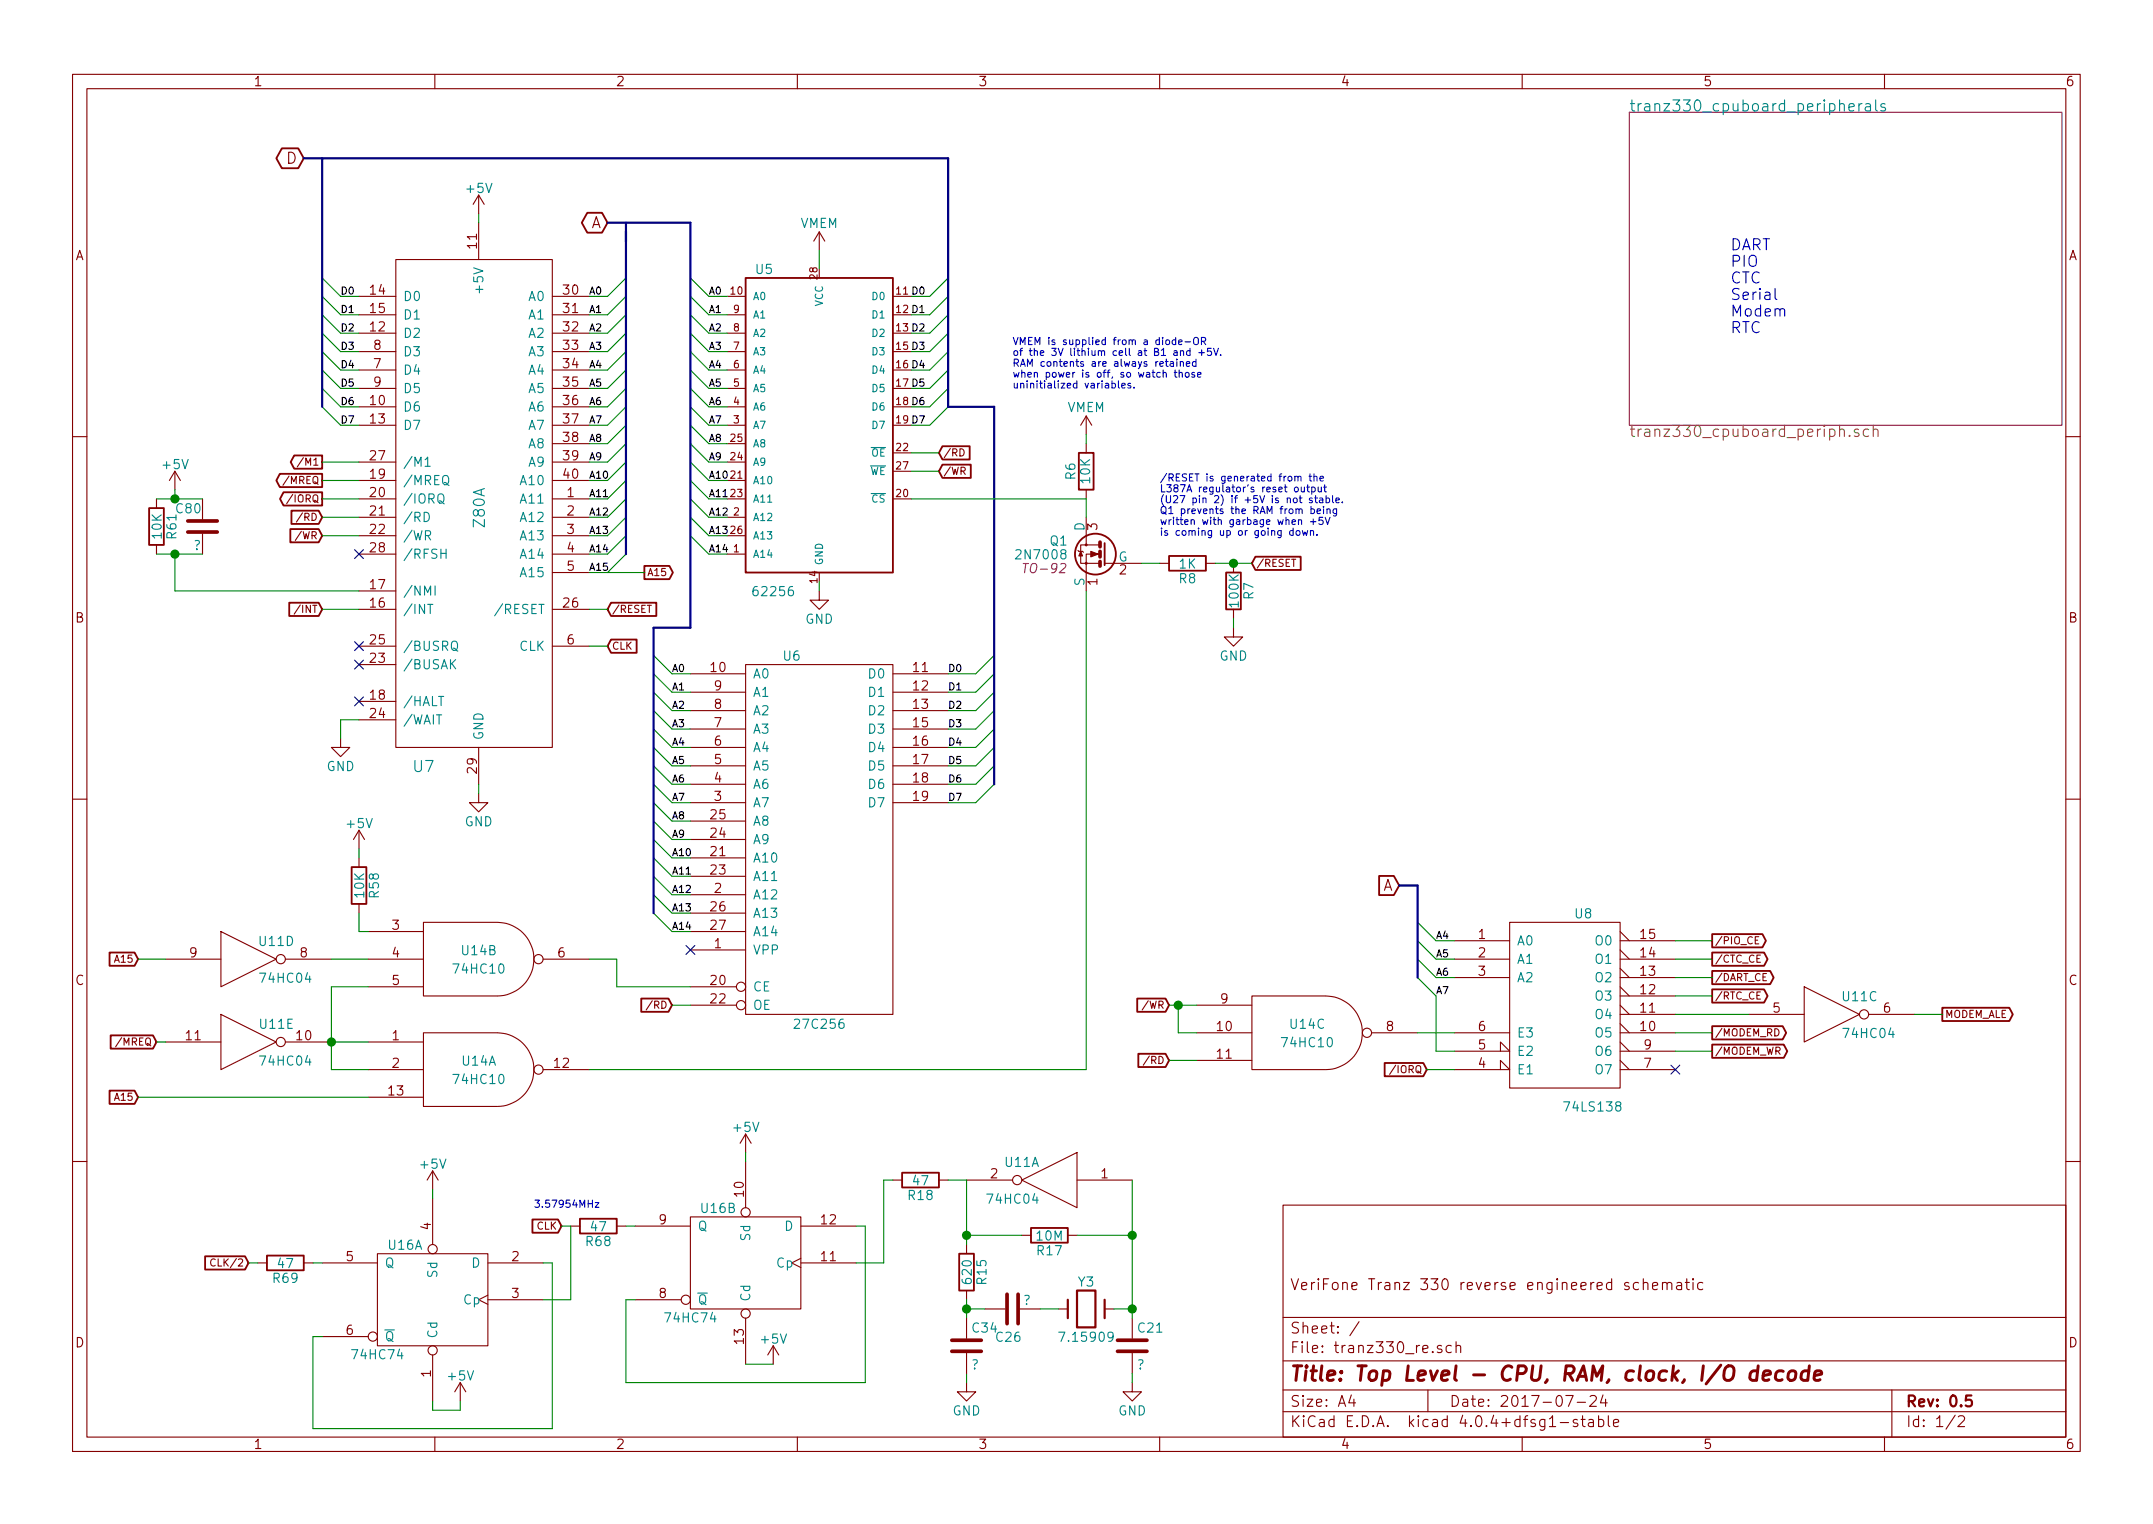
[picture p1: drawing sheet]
<svg xmlns="http://www.w3.org/2000/svg" width="297mm" height="210mm" viewBox="0 0 297 210" stroke-linecap="round" stroke-linejoin="round" font-family="sans-serif">
<g fill="none" stroke="#840000" stroke-width=".15">
<path d="M10 10.3h277v189.9h-277zM12 12.2h273v186.1h-273zM60 10.3v1.9M110 10.3v1.9M160 10.3v1.9M210 10.3v1.9M260 10.3v1.9M54.6 35.8h21.6v67.3h-21.6zM66 26.9v2.6M66 30.7v5.1M66 26.9l-.7 1.3M66 26.9l.8 1.3"/>
<path d="M113 32l-.7 1.3M113 32v2.5M113 32l.8 1.3M49.5 51h5.1M49.5 48.5h5.1M49.5 53.6h5.1M49.5 56.1h5.1M49.5 40.9h5.1M49.5 43.4h5.1M49.5 46h5.1M49.5 58.7h5.1M76.2 51h5.1"/>
<path d="M76.2 48.5h5.1M76.2 53.6h5.1M76.2 56.1h5.1M76.2 40.9h5.1M76.2 43.4h5.1M76.2 46h5.1M76.2 58.7h5.1M100.3 51h2.6M100.3 48.5h2.6M100.3 53.6h2.6M100.3 56.1h2.6M100.3 40.9h2.6"/>
<path d="M100.3 43.4h2.6M100.3 46h2.6M100.3 58.7h2.6M123.2 51h2.5M123.2 48.5h2.5M123.2 53.6h2.5M123.2 56.1h2.5M123.2 40.9h2.5M123.2 43.4h2.5M123.2 46h2.5M123.2 58.7h2.5M149.9 57.4v2.5"/>
<path d="M149.9 57.4l-.8 1.3M149.9 57.4l.7 1.3M10 60.2h2M21.6 68.8v1.3M21.6 75.2v1.2M24.1 65l-.7 1.3M24.1 65v2.6M24.1 65l.8 1.3M27.9 68.8v2.8M27.9 73.7v2.7M40.4 68.2l-.9 1.3M41.7 70.8l-.8 1.2"/>
<path d="M41.9 63.1l-.9 1.3M49.5 68.8h5.1M49.5 71.4h5.1M49.5 73.9h5.1M49.5 76.4h5.1M49.5 66.3h5.1M49.5 63.7h5.1M76.2 68.8h5.1M76.2 71.4h5.1M76.2 73.9h5.1M76.2 76.4h5.1M76.2 79h5.1"/>
<path d="M76.2 66.3h5.1M76.2 63.7h5.1M76.2 61.2h5.1M100.3 68.8h2.6M100.3 71.4h2.6M100.3 73.9h2.6M100.3 76.4h2.6M100.3 66.3h2.6M100.3 63.7h2.6M100.3 61.2h2.6M123.2 68.8h2.5M123.2 62.5h2.5"/>
<path d="M123.2 65h2.5M132.4 61.9a.5 .5 0 0 1 .6 .5 .5 .5 0 0 1-.6 .5zM148.7 75.9l.1 .2h.6l.1 .1M149.9 71.4v3.8h1.7M149.9 75.2h-.8v2.5h.8v-1.3h1.7M149.9 61.2v1.3M149.9 67.6v1.2M151.6 77.7h-1.7v3.8M152.4 77.7h5.1M160 77.7h1.3M166.4 77.7h1.2M170.2 77.7v1.3"/>
<path d="M285 60.2h2M41.4 83.5l-.8 1.2M49.5 89.1h5.1M49.5 91.7h5.1M49.5 99.3h5.1M49.5 84.1h5.1M49.5 81.5h5.1M49.5 96.8h5.1M76.2 89.1h5.1M76.2 84.1h5.1M95.2 98h7.7M95.2 95.5h7.7"/>
<path d="M95.2 93h7.7M102.9 91.7h20.3v48.2h-20.3zM113 81.5v1.3h1.3l-1.3 1.3-1.2-1.3h1.2M123.2 98h7.6M123.2 95.5h7.6M123.2 93h7.6M170.2 86.6v1.3h1.2l-1.2 1.2-1.3-1.2h1.3M170.2 84.1v1.2M10 110.3h2M47 101.8v1.3h1.3l-1.3 1.3-1.3-1.3h1.3M49.5 114.5l-.7 1.3M49.5 114.5v2.6"/>
<path d="M49.5 118.4v1.2M49.5 114.5l.8 1.3M66 109.5v1.2h1.3l-1.3 1.3-1.2-1.3h1.2M66 103.1v5.1M95.2 110.7h7.7M95.2 108.2h7.7M95.2 105.7h7.7M95.2 103.1h7.7M95.2 100.6h7.7M95.2 118.4h7.7M95.2 115.8h7.7M95.2 113.3h7.7"/>
<path d="M123.2 110.7h7.6M123.2 108.2h7.6M123.2 105.7h7.6M123.2 103.1h7.6M123.2 100.6h7.6M285 110.3h2M22.9 132.3h7.6M30.5 128.5l7.6 3.8-7.6 3.8zM30.5 139.9l7.6 3.9-7.6 3.8zM39.4 132.3h6.3M49.5 124.7v1.3M50.8 128.5h7.6"/>
<path d="M50.8 132.3h7.6M50.8 136.1h7.6M68.6 127.2h-10.2v10.2h10.2M68.6 127.2a5.1 5.1 0 0 1 5.1 5.1 5.1 5.1 0 0 1-5.1 5.1M74.9 132.3h6.4M90 138.1l-.8 1.2M95.2 128.5h7.7M95.2 136.1h6.4M95.2 131.1h7.7M95.2 123.4h7.7M95.2 138.7h6.4M95.2 120.9h7.7"/>
<path d="M95.2 126h7.7M165.1 138.7h7.6M182.9 137.4h-10.2v10.2h10.2M182.9 137.4a5.1 5.1 0 0 1 5.1 5.1 5.1 5.1 0 0 1-5.1 5.1M200.7 132.3h7.6M200.7 129.8h7.6M200.7 134.9h7.6M208.3 127.2h15.2v22.9h-15.2zM223.5 132.3h7.6M223.5 129.8h7.6M223.5 134.9h7.6M223.5 139.9h7.6"/>
<path d="M223.5 138.7l1.3 1.2M223.5 137.4h7.6M223.5 136.1l1.3 1.3M223.5 133.6l1.3 1.3M223.5 131.1l1.3 1.2M223.5 128.5l1.3 1.3M241.3 139.9h7.6M242.2 129.7h.3M242.6 129.2h-.4v1h.4M248.9 136.1l7.6 3.8-7.6 3.9zM257.8 139.9h6.4M22.9 143.8h7.6"/>
<path d="M39.4 143.8h6.3M50.8 143.8h7.6M50.8 147.6h7.6M50.8 151.4h7.6M68.6 142.5h-10.2v10.1h10.2M68.6 142.5a5.1 5.1 0 0 1 5.1 5.1 5.1 5.1 0 0 1-5.1 5M74.9 147.6h6.4M102.9 156.5v2.5M102.9 156.5l-.8 1.2M102.9 156.5l.7 1.2M158.6 145.7l-.9 1.3M165.1 142.5h7.6"/>
<path d="M165.1 146.3h7.6M189.2 142.5h6.4M192.6 147l-.9 1.2M200.7 147.6h7.6l-1.3-1.3v1.3M200.7 145h7.6l-1.3-1.2v1.2M200.7 142.5h7.6M223.5 147.6h7.6M223.5 145h7.6M223.5 142.5h7.6M223.5 146.3l1.3 1.3M223.5 143.8l1.3 1.2M223.5 141.2l1.3 1.3"/>
<path d="M10 160.2h2M29.7 173.8a.47 .47 0 0 0-.7 .3 .47 .47 0 0 0 .5 .6l.2-.1M35.6 174.2h1.2M41.9 174.2h1.3M44.4 174.2h7.7M52.1 173h15.2v12.7h-15.2zM59.7 161.5v2.6M59.7 165.3v6.4M59.7 161.5l-.8 1.3M59.7 161.5l.8 1.3M67.3 178.7l-1.3 .6 1.3 .7M67.3 179.3h7.6"/>
<path d="M67.3 174.2h7.6M78.7 169.2h1.3M85.1 169.2h1.3M87.6 179.3h6.4M87.6 169.2h7.6M95.2 167.9h15.3v12.7h-15.3zM102.9 160.3v6.3M110.5 173.6l-1.3 .6 1.3 .7M110.5 169.2h7.6M110.5 174.2h7.6M123.2 162.8h1.3M129.5 162.8h1.3"/>
<path d="M133.3 171.7v1.3M133.3 178v1.3M133.3 162.8h6.4M141 162.8l7.6-3.8v7.6zM141 170.4h1.2M147.3 170.4h1.3M148.6 162.8h7.6M177 166.3h108v32h-108zM226.1 177l-.5-.1-.3 .3 .1 .6 .2 .1 .5-.1M226.7 177.1a.38 .38 0 0 1 .7 0v.8M226.7 176.4v1.5M228 177.4l.7-.1v-.3l-.5-.1-.2 .2 .1 .7 .1 .1 .5-.1"/>
<path d="M229.4 177.1a.38 .38 0 0 1 .6 0v.8M229.4 176.9v1M230 177.1a.36 .36 0 0 1 .3-.2 .36 .36 0 0 1 .4 .2v.8M231.4 177l.1-.1 .5 .1v.9M232 177.3l-.5 .1-.2 .2 .1 .2 .1 .1 .5-.1M232.5 176.9h.6M232.7 176.4v1.3l.2 .2h.2M233.6 176.4l-.1 .1 .1 .1 .1-.1-.1-.1v.2M233.6 176.9v1M234.9 177l-.4-.1-.3 .3 .1 .6 .2 .1 .4-.1M285 160.2h2M44.4 184.4h6.4"/>
<path d="M59.7 186.9v6.4M60 198.3v1.9M63.5 190.7l-.8 1.3M63.5 190.7v2.6M63.5 190.7l.8 1.3M102.9 181.9v6.3M106.7 185.7l-.8 1.2M106.7 185.7v2.5M106.7 185.7l.7 1.2M110 198.3v1.9M133.3 190.7v1.3h-1.2l1.2 1.3 1.3-1.3h-1.3M133.3 181.9v2.8"/>
<path d="M133.3 186.7v2.8M135.9 180.6h2.8M140.7 180.6h2.8M146 180.6h1.3M152.4 180.6h1.3M156.2 190.7v1.3h-1.3l1.3 1.3 1.3-1.3h-1.3M156.2 181.9v2.8M156.2 186.7v2.8M160 198.3v1.9M177 194.8h108M177 191.8h108M177 187.8h108"/>
<path d="M177 181.8h108M186.4 192.5l-.3 1h.9M186.8 193v1M187.5 182.3l-1.3 2M197 191.8v3M198.9 185.7a.37 .37 0 0 0-.6 .1v.1a.54 .54 0 0 0 .6 .3l.1 .1-.1 .2-.2 .1-.4-.1M200.2 185.7l-.4-.1-.3 .3 .1 .6 .2 .1 .4-.1M200.9 185.7a.38 .38 0 0 1 .6 .1v.8M200.9 185.1v1.5M210 198.3v1.9M215.3 196.3h1.1M216 192.5h1l-.6 1.5"/>
<path d="M217.6 193.5h1.1M217.6 195.9a.37 .37 0 0 0-.6 .1v.1a.54 .54 0 0 0 .6 .3l.1 .1-.1 .2-.1 .1-.5-.1M218.1 195.8h.6M218.3 195.3v1.3l.2 .2h.2M219.2 195.9l.2-.1 .4 .1v.9M219.4 192.7l.2-.2 .5 .1a.37 .37 0 0 1 .1 .6l-.9 .8h.9M219.8 196.2l-.4 .1-.3 .2 .1 .2 .2 .1 .4-.1M220.5 195.9a.48 .48 0 0 1 .7 .1l.1 .1-.1 .6a.48 .48 0 0 1-.7 0M220.5 195.3v1.5M221.2 192.5l-.4 1h.9M221.5 193v1M221.9 195.3v1.3l.2 .2"/>
<path d="M222.6 196.3l.7-.1v-.3l-.5-.1-.2 .2 .1 .7 .1 .1 .5-.1M260 198.3v1.9M261 191.8v6.5M269.7 195.2l-1.2 2M270.2 195.5l.2-.2 .5 .1a.37 .37 0 0 1 .1 .6l-.9 .8h.9"/>
<circle cx="149.9" cy="75.2" r=".13"/>
<circle cx="149.9" cy="77.7" r=".13"/>
<circle cx="38.7" cy="132.3" r=".63"/>
<circle cx="74.3" cy="132.3" r=".63"/>
<circle cx="102.2" cy="136.1" r=".63"/>
<circle cx="102.2" cy="138.7" r=".63"/>
<circle cx="257.2" cy="139.9" r=".63"/>
<circle cx="38.7" cy="143.8" r=".63"/>
<circle cx="74.3" cy="147.6" r=".63"/>
<circle cx="188.6" cy="142.5" r=".63"/>
<circle cx="59.7" cy="172.3" r=".63"/>
<circle cx="94.6" cy="179.3" r=".63"/>
<circle cx="102.9" cy="167.3" r=".63"/>
<circle cx="140.3" cy="162.8" r=".63"/>
<circle cx="51.4" cy="184.4" r=".63"/>
<circle cx="59.7" cy="186.3" r=".63"/>
<circle cx="102.9" cy="181.2" r=".63"/>
</g>
<path d="M147.3 179.3v2.6M148.6 178h2.5v5.1h-2.5zM152.4 179.3v2.6M272 192.5h-.7l-.1 .7a.62 .62 0 0 1 .7 0l.2 .2-.1 .5-.2 .1h-.4l-.2-.1" fill="none" stroke="#840000" stroke-width=".3"/>
<path d="M242.5 189.2a.7 .7 0 0 0-1 .3l-.1 .6 .1 .2 .3 .1 .5-.1M242.6 188.4l-.3 2M243.3 189.8l.9-.2v-.4l-.6-.1-.3 .3-.1 .8 .1 .1 .2 .1 .5-.1M246 189.2a.7 .7 0 0 0-1 .3l-.1 .6 .1 .2 .3 .1 .6-.1M246.9 189.3a.51 .51 0 0 1 .5-.2 .51 .51 0 0 1 .4 .4l-.1 .6a.54 .54 0 0 1-.5 .4 .54 .54 0 0 1-.5-.4v-.6zM249.6 189.2a.7 .7 0 0 0-1.1 .3v.6v.2l.3 .1 .6-.1M249.6 188.4l-.2 2M250.3 189.8l1-.2v-.4l-.6-.1-.3 .3-.1 .8v.1l.2 .1 .6-.1" fill="none" stroke="#840000" stroke-width=".41"/>
<g fill="none" stroke="#008484" stroke-width=".15">
<path d="M255.1 14.8l.7-.1v-.3l-.5-.1-.2 .2 .1 .7 .1 .1 .5-.1M256.5 14.3v1M256.9 14.3l-.3 .1-.1 .2M257.4 14.4l.2-.1 .4 .1 .1 .9M258.1 14.7h-.5a.3 .3 0 0 0-.3 .3 .3 .3 0 0 0 .3 .3l.5-.1M258.8 13.8v1.3l.2 .2M260.1 14.4l-.4-.1-.2 .2 .1 .2 .5 .2v.1v.2l-.2 .1-.4-.1M58.5 70.7a.66 .66 0 0 1 .7 .4 .66 .66 0 0 1-.2 .8l-.5 .1zM58.6 63.4l.4-.3v1.2M58.6 64.3h.8M60.5 68.3a.44 .44 0 0 1 .6-.1 .83 .83 0 0 1-.2 1.2 .44 .44 0 0 1-.5-.4zM60.6 69.1a.54 .54 0 0 1 .6 .4h.1"/>
<path d="M60.8 76.3h.7M61.5 75.8v1.2M59 83.4h.7M60 80.8v1.3M62.3 88.6a.44 .44 0 0 1 .6-.1 .83 .83 0 0 1-.1 1.2 .44 .44 0 0 1-.5-.4zM62.3 91.5l.6 .8M62.5 89.4a.54 .54 0 0 1 .5 .4h.2M62.9 91l-.7 .7M146.1 183.8h.8l-.5 1.3"/>
</g>
<path d="M224.8 15.5h59.7v43.2h-59.7z" fill="none" stroke="#840084" stroke-width=".15"/>
<path d="M256.4 59.3l-.3-.1-.3 .2 .1 .2 .5 .2 .1 .1-.1 .2-.1 .1-.5-.1M257.8 59.3a.48 .48 0 0 0-.7 .1v.5a.48 .48 0 0 0 .7 .2M258.4 59.4a.38 .38 0 0 1 .7 0v.8M258.4 58.7v1.5M255.2 60.1v.1l-.1-.1h.1v.1" fill="none" stroke="#848400" stroke-width=".15"/>
<g fill="none" stroke="#008400" stroke-width=".15">
<path d="M44.4 38.3l2.6 2.6h2.5M66 29.5v1.2M86.4 38.3l-2.6 2.6h-2.5M95.2 38.3l2.6 2.6h2.5M113 34.5v2.6M130.8 38.3l-2.5 2.6h-2.6M44.4 40.9l2.6 2.5h2.5M44.4 43.4l2.6 2.6h2.5M44.4 46l2.6 2.5h2.5M44.4 48.5l2.6 2.5h2.5M44.4 51l2.6 2.6h2.5M44.4 53.6l2.6 2.5h2.5"/>
<path d="M44.4 56.1l2.6 2.6h2.5M86.4 40.9l-2.6 2.5h-2.5M86.4 43.4l-2.6 2.6h-2.5M86.4 46l-2.6 2.5h-2.5M86.4 48.5l-2.6 2.5h-2.5M86.4 51l-2.6 2.6h-2.5M86.4 53.6l-2.6 2.5h-2.5M86.4 56.1l-2.6 2.6h-2.5M86.4 58.7l-2.6 2.5h-2.5M95.2 40.9l2.6 2.5h2.5M95.2 43.4l2.6 2.6h2.5M95.2 46l2.6 2.5h2.5"/>
<path d="M95.2 48.5l2.6 2.5h2.5M95.2 51l2.6 2.6h2.5M95.2 53.6l2.6 2.5h2.5M95.2 56.1l2.6 2.6h2.5M95.2 58.7l2.6 2.5h2.5M130.8 40.9l-2.5 2.5h-2.6M130.8 43.4l-2.5 2.6h-2.6M130.8 46l-2.5 2.5h-2.6M130.8 48.5l-2.5 2.5h-2.6M130.8 51l-2.5 2.6h-2.6M130.8 53.6l-2.5 2.5h-2.6M130.8 56.1l-2.5 2.6h-2.6"/>
<path d="M149.9 59.9v1.3M21.6 68.8h6.3M21.6 76.4h6.3M24.1 67.6v1.2M24.1 76.4v5.1h25.4M44.4 63.7h5.1M44.4 66.3h5.1M44.4 68.8h5.1M44.4 71.4h5.1M44.4 73.9h5.1M81.3 79h7.6M86.4 61.2l-2.6 2.5h-2.5"/>
<path d="M86.4 63.7l-2.6 2.6h-2.5M86.4 66.3l-2.6 2.5h-2.5M86.4 68.8l-2.6 2.6h-2.5M86.4 71.4l-2.6 2.5h-2.5M86.4 73.9l-2.6 2.5h-2.5M86.4 76.4l-2.6 2.6M95.2 61.2l2.6 2.5h2.5M95.2 63.7l2.6 2.6h2.5M95.2 66.3l2.6 2.5h2.5M95.2 68.8l2.6 2.6h2.5M95.2 71.4l2.6 2.5h2.5M95.2 73.9l2.6 2.5h2.5"/>
<path d="M125.7 68.8h24.2v2.6M125.7 65h3.8M125.7 62.5h3.8M157.5 77.7h2.5M167.6 77.7h5.1M44.4 84.1h5.1M49.5 99.3h-2.5v2.5M81.3 84.1h2.5M81.3 89.1h2.5M90.2 90.4l2.5 2.6h2.5M90.2 93l2.5 2.5h2.5M90.2 95.5l2.5 2.5h2.5"/>
<path d="M90.2 98l2.5 2.6h2.5M113 80.3v1.2M137.2 90.4l-2.6 2.6h-3.8M137.2 93l-2.6 2.5h-3.8M137.2 95.5l-2.6 2.5h-3.8M137.2 98l-2.6 2.6h-3.8M149.9 81.5v66.1h-68.6M170.2 85.3v1.3M49.5 117.1v1.3M66 108.2v1.3M90.2 100.6l2.5 2.5h2.5M90.2 103.1l2.5 2.6h2.5"/>
<path d="M90.2 105.7l2.5 2.5h2.5M90.2 108.2l2.5 2.5h2.5M90.2 110.7l2.5 2.6h2.5M90.2 113.3l2.5 2.5h2.5M90.2 115.8l2.5 2.6h2.5M90.2 118.4l2.5 2.5h2.5M137.2 100.6l-2.6 2.5h-3.8M137.2 103.1l-2.6 2.6h-3.8M137.2 105.7l-2.6 2.5h-3.8M137.2 108.2l-2.6 2.5h-3.8M19 132.3h3.9M45.7 132.3h5.1"/>
<path d="M49.5 126v2.5h1.3M50.8 136.1h-5.1v11.5h5.1M81.3 132.3h3.8v3.8h10.1M90.2 120.9l2.5 2.5h2.5M90.2 123.4l2.5 2.6h2.5M90.2 126l2.5 2.5h2.5M92.7 138.7h2.5M161.3 138.7h3.8M162.6 138.7v3.8h2.5M195.6 127.2l2.5 2.6h2.6M195.6 129.8l2.5 2.5h2.6M195.6 132.3l2.5 2.6h2.6"/>
<path d="M195.6 134.9l2.5 2.5v7.6h2.6M231.1 132.3h5.1M231.1 129.8h5.1M231.1 134.9h5.1M231.1 137.4h5.1M231.1 139.9h10.2M264.2 139.9h3.8M19 151.4h31.8M21.6 143.8h1.3M45.7 143.8h5.1M102.9 159v1.3M161.3 146.3h3.8"/>
<path d="M195.6 142.5h5.1M196.8 147.6h3.9M231.1 145h5.1M231.1 142.5h5.1M34.3 174.2h1.3M43.2 174.2h1.2M59.7 164.1v1.2M74.9 174.2h1.3v22.9h-33v-12.7h1.2M77.5 169.2h1.2v10.1h-3.8M86.4 169.2h1.2M118.1 169.2h1.3v21.5h-33v-11.4h1.2M123.2 162.8h-1.3v11.4h-3.8"/>
<path d="M130.8 162.8h2.5v8.9M133.3 170.4h7.7M133.3 179.3v2.6M148.6 170.4h7.6M156.2 162.8v19.1M59.7 193.3v1.3h3.8v-1.3M102.9 188.2h3.8M133.3 189.5v1.2M133.3 180.6h2.6M143.5 180.6h2.5M153.7 180.6h2.5M156.2 189.5v1.2"/>
</g>
<g fill="none" stroke="#840000" stroke-width=".25">
<path d="M38.9 20.5h2.2l.8 1.3-.8 1.4h-2.2l-.8-1.4zM81 29.4h2.1l.7 1.3-.7 1.4h-2.1l-.7-1.4zM102.9 38.3h20.3v40.7h-20.3zM20.6 70.1h2v5.1h-2zM38.6 65.4h5.8v1.8h-5.8l-.5-.9zM39.1 67.9h5.3v1.8h-5.3l-.5-.9zM40.1 73h3.9l.4 .9-.4 .9h-3.9zM40.2 70.5h3.8l.4 .9-.4 .9h-3.8zM40.6 62.8h3.8v1.9h-3.8l-.5-1zM88.9 78.1h3.5l.4 .9-.4 .9h-3.5zM130 64.1h3.9v1.8h-3.9l-.5-.9zM130 61.6h3.8v1.8h-3.8l-.5-.9z"/>
<path d="M148.8 62.5h2.1v5.1h-2.1zM152.4 74.9v3.1M161.3 76.7h5.1v2h-5.1zM169.2 79h2v5.1h-2zM173.2 76.8h6.3v1.8h-6.3l-.5-.9zM39.9 83.2h4.1l.4 .9-.4 .9h-4.1zM84.3 83.2h6.3v1.8h-6.3l-.5-.9zM84.3 88.2h3.5v1.9h-3.5l-.5-1zM48.5 119.6h2v5.1h-2zM15.1 131.4h3.5l.4 .9-.4 .9h-3.5zM88.5 137.8h3.7l.5 .9-.5 .9h-3.7zM156.9 137.8h3.9l.5 .9-.5 .9h-3.9z"/>
<path d="M190.3 120.8h2l.7 1.4-.7 1.3h-2zM236.2 128.9h7l.4 .9-.4 .9h-7zM236.2 131.4h7.2l.5 .9-.5 .9h-7.2zM236.2 134h8l.5 .9-.5 .9h-8zM236.2 136.5h7.2l.5 .9-.5 .9h-7.2zM268 139h9.2l.5 .9-.5 1h-9.2zM15.1 150.5h3.5l.4 .9-.4 .9h-3.5zM15.3 142.8h5.8l.5 1-.5 .9h-5.8zM157 145.4h3.8l.5 .9-.5 .9h-3.8zM191 146.7h5.4l.4 .9-.4 .9h-5.4zM236.2 141.6h9.7l.5 .9-.5 .9h-9.7zM236.2 144.1h9.9l.5 .9-.5 .9h-9.9z"/>
<path d="M28.3 173.3h5.5l.5 .9-.5 1h-5.5zM36.8 173.2h5.1v2.1h-5.1zM73.5 168.2h3.5l.5 1-.5 .9h-3.5zM80 168.1h5.1v2.1h-5.1zM124.5 161.8h5v2h-5zM132.3 173h2.1v5h-2.1zM142.2 169.4h5.1v2h-5.1z"/>
<circle cx="151.1" cy="76.4" r="2.82"/>
</g>
<path d="M25.9 73.4h4.1M25.9 71.9h4.1M151.8 74.8v.6M151.8 76.1v.7M151.8 77.5v.6M138.9 178.6v4M140.5 178.6v4M131.3 186.4h4.1M131.3 184.9h4.1M154.2 186.4h4M154.2 184.9h4" fill="none" stroke="#840000" stroke-width=".51"/>
<g fill="#840000" stroke="#840000" stroke-width=".15">
<path d="M149.1 76.1l.3 .6h-.6z"/>
<path d="M150.5 76.1l1 .3-1 .4z"/>
</g>
<path d="M48.9 75.8l1.2 1.3M50.1 75.8l-1.2 1.3M48.9 88.5l1.2 1.3M48.9 91.1l1.2 1.2M48.9 96.2l1.2 1.2M50.1 88.5l-1.2 1.3M50.1 91.1l-1.2 1.2M50.1 96.2l-1.2 1.2M94.6 130.4l1.3 1.3M95.9 130.4l-1.3 1.3M230.5 147l1.2 1.2M231.7 147l-1.2 1.2" fill="none" stroke="#000084" stroke-width=".15"/>
<g fill="none" stroke="#0000c2" stroke-width=".15">
<path d="M244.9 39.8v1.3l.2 .2M153.4 52.9h.3l.2 .2-.1 .4h-.4M154.3 52.5v.9l.2 .1M154.8 53.2l.4-.1v-.2h-.3l-.1 .1v.5h.4M156 52.9h-.2l-.2 .1 .1 .2 .3 .1v.2h-.4M156.5 53.4v.1M160.5 51.5v-.1a.23 .23 0 0 1 .4 .1v.5M160.8 49.9h.4M160.9 49.5v.9l.3 .1M161.5 49.9h.3l.1 .6M161.9 50.1l-.3 .1-.2 .1 .2 .2h.3M162 48.4h.4v.6"/>
<path d="M162 51.4h.4M162.1 51v.9l.3 .1M162.2 46.9h-.3l-.2 .2 .1 .4h.4M162.2 46.6v.9M162.4 49.5v.2M162.4 49.9v.6M162.4 48.6l-.3 .1-.2 .1 .2 .2h.3M162.6 47.2l.5-.1-.1-.2h-.2l-.2 .1 .1 .5h.3M162.7 51.5v-.1a.23 .23 0 0 1 .4 .1v.5M162.7 51v1M162.8 50l.1-.1a.23 .23 0 0 1 .4 .1v.5M162.8 49.9v.6"/>
<path d="M162.9 48.5v-.1a.23 .23 0 0 1 .4 .1v.5M162.9 48.4v.6M163.5 47.2h.8M163.6 51.5l.1-.1 .3 .1 .1 .4-.1 .1h-.3l-.1-.1zM163.7 50.2l.5-.1-.1-.2h-.3l-.1 .1v.5h.4M164.2 48.4h-.3l-.2 .2 .1 .4h.4M164.2 48.1v.9M164.7 46.7a.33 .33 0 0 1 .4-.1 .33 .33 0 0 1 .2 .3v.5l-.2 .1a.35 .35 0 0 1-.4-.3zM164.8 51.4h-.2l-.2 .1 .1 .2 .3 .1v.2h-.4M165 49.9h-.3l-.2 .2 .1 .4h.4M165 49.5v1M165.2 51.7l.5-.1v-.2h-.3l-.2 .1 .1 .5h.4"/>
<path d="M165.4 48.7h.8M165.8 47.1l.4-.1 .1-.1v-.2l-.2-.1h-.3v.9M165.8 48.3v.7M166 47.1l.3 .4M167.1 48.1h-.5v.4l.1-.1 .4 .1 .1 .4-.2 .1-.4-.1M167.4 48.1l.4 .9 .3-.9M168.4 48.9v.1M178.4 73.2h-.3l-.2 .2 .1 .4h.4M178.4 72.9v1M178.6 65.8h.1a.23 .23 0 0 1 .4 .1v.5M178.7 67.3l.2-.1 .2 .2v.3l-.2 .2-.3-.2zM178.9 73.2h.2l.2 .2v.3l-.2 .2-.3-.2z"/>
<path d="M179.1 65.9a.23 .23 0 0 1 .2-.2 .23 .23 0 0 1 .2 .2v.5M179.1 71.8l.1-.1a.23 .23 0 0 1 .4 .2v.5M179.2 68.7h.4M179.4 68.4v.8l.2 .2M179.5 67.2l.1 .6 .2 .1 .2-.1M179.7 73.2l.2 .7 .1-.5 .2 .5 .2-.7M180 67.2v.7M180.3 67.2h.4M180.4 66.9v.8l.3 .2M180.6 65.7h.4M180.7 65.4v.8l.3 .2M180.8 73.3v-.1a.23 .23 0 0 1 .4 .1v.6"/>
<path d="M180.8 72h.8M180.8 73.2v.7M180.9 70.3l.3-.1 .2 .2-.1 .4h-.4M180.9 69.9v1M181 67.3l.3-.1 .2 .2-.1 .4h-.4M181 67.2v1M181 68.8l-.2-.1-.2 .2 .1 .1 .3 .1v.2h-.4M181.2 71.6v.8M181.3 65.8a.23 .23 0 0 1 .4 .1v.5M181.3 65.4v1M181.4 68.7h.4M181.5 68.4v.8l.3 .2"/>
<path d="M181.7 73.8v.1M181.7 70.5l.5-.1-.1-.1-.2-.1-.2 .2 .1 .4h.3M181.9 67.2v.6l.2 .1 .2-.1M182.1 68.8h.3l.1 .6M182.1 66l.5-.1-.1-.1-.2-.1-.2 .2 .1 .4h.3M182.3 67.2v.7M182.5 68.9l-.3 .1-.2 .1 .2 .3 .3-.1M182.5 71.4h-.5v.5l.1-.2 .3 .1 .1 .4-.2 .2-.3-.1M182.6 69.9v.1M182.6 70.2v.7M182.6 67.2h.4M182.8 66.9v.8l.2 .2"/>
<path d="M182.8 71.4l.4 1 .3-1M183 68.8l.2-.1 .2 .2-.1 .4h-.3M183 68.4v1M183.1 70.3a.23 .23 0 0 1 .4 .1v.5M183.1 70.2v.7M183.8 68.4v.8l.2 .2M184.3 69l.5-.1-.1-.1-.2-.1-.2 .2 .1 .4h.3M184.4 70.2v.8l-.2 .2-.2-.1M184.4 70.3l-.3-.1-.2 .2 .1 .4h.4M185.2 69.3v.1M82.1 165.9h.5l-.5 .7h.5"/>
</g>
<path d="M41.9 21.8h88.9v34.3h6.4v52.1M44.4 21.8v34.3M83.8 30.7h11.4v55.9h-5v39.4M86.4 30.7v45.7M193 122.2h2.6v12.7" fill="none" stroke="#000084" stroke-width=".3"/>
<g fill="#008400" stroke="#008400" stroke-width=".25">
<circle cx="170.2" cy="77.7" r=".51"/>
<circle cx="45.7" cy="143.8" r=".51"/>
<circle cx="156.2" cy="170.4" r=".51"/>
<circle cx="133.4" cy="170.4" r=".51"/>
<circle cx="133.4" cy="180.6" r=".51"/>
<circle cx="156.2" cy="180.6" r=".51"/>
<circle cx="162.6" cy="138.7" r=".51"/>
<circle cx="24.1" cy="76.4" r=".51"/>
<circle cx="24.1" cy="68.8" r=".51"/>
</g>
<text font-size="2.8" fill="#840000" x="178" y="190.5">Title: Top Level - CPU, RAM, clock, I/O decode</text>
<g font-size="2.1" fill="#008484">
<text x="224.8" y="15.4">tranz330_cpuboard_peripherals</text>
<text x="66.9" y="72.7" transform="rotate(-90 66.9 72.7)">Z80A</text>
<text x="57.1" y="106.5">U7</text>
</g>
<g font-size="2.1" fill="#840000">
<text x="39.5" y="22.6">D</text>
<text x="81.4" y="31.5">A</text>
<text x="190.7" y="122.9">A</text>
<text x="178" y="178">VeriFone Tranz 330 reverse engineered schematic</text>
<text x="178" y="184">Sheet: /</text>
<text x="178" y="186.7">File: tranz330_re.sch</text>
<text x="178" y="196.9">KiCad E.D.A. kicad 4.0.4+dfsg1-stable</text>
<text x="178" y="194.1">Size: A4</text>
<text x="200" y="194.1">Date: 2017-07-24</text>
<text x="263" y="194.1">Rev: 0.5</text>
<text x="263" y="196.9">Id: 1/2</text>
</g>
<g font-size="2.1" fill="#0000c2">
<text x="238.8" y="34.5">DART</text>
<text x="238.8" y="36.8">PIO</text>
<text x="238.8" y="39.1">CTC</text>
<text x="238.8" y="41.4">Serial</text>
<text x="238.8" y="43.7">Modem</text>
<text x="238.8" y="46">RTC</text>
</g>
<text font-size="2.1" fill="#848400" x="224.8" y="60.3">tranz330_cpuboard_periph.sch</text>
<g font-size="1.8" fill="#840000">
<text x="35" y="11.9">1</text>
<text x="85" y="11.9">2</text>
<text x="135" y="11.9">3</text>
<text x="185" y="11.9">4</text>
<text x="235" y="11.9">5</text>
<text x="285" y="11.9">6</text>
<text x="10.4" y="35.9">A</text>
<text x="65.8" y="34.2" transform="rotate(-90 65.8 34.2)">11</text>
<text x="285.4" y="35.9">A</text>
<text x="51.1" y="40.6">14</text>
<text x="77.8" y="40.6">30</text>
<text x="51.1" y="45.7">12</text>
<text x="51.1" y="43.2">15</text>
<text x="77.8" y="43.2">31</text>
<text x="77.8" y="45.7">32</text>
<text x="51.6" y="50.8">7</text>
<text x="51.6" y="48.3">8</text>
<text x="51.6" y="53.3">9</text>
<text x="77.8" y="48.3">33</text>
<text x="77.8" y="50.8">34</text>
<text x="77.8" y="53.3">35</text>
<text x="51.1" y="55.9">10</text>
<text x="51.1" y="58.4">13</text>
<text x="77.8" y="55.9">36</text>
<text x="77.8" y="58.4">37</text>
<text x="51.1" y="63.5">27</text>
<text x="77.8" y="61">38</text>
<text x="77.8" y="63.5">39</text>
<text x="51.1" y="68.6">20</text>
<text x="51.1" y="71.1">21</text>
<text x="51.1" y="66">19</text>
<text x="77.8" y="66">40</text>
<text x="78.3" y="68.6">1</text>
<text x="78.3" y="71.1">2</text>
<text x="51.1" y="73.7">22</text>
<text x="51.1" y="76.2">28</text>
<text x="78.3" y="73.7">3</text>
<text x="78.3" y="76.2">4</text>
<text x="151.4" y="73.1" transform="rotate(-90 151.4 73.1)">3</text>
<text x="51.1" y="83.8">16</text>
<text x="51.1" y="81.3">17</text>
<text x="77.8" y="83.8">26</text>
<text x="78.3" y="78.7">5</text>
<text x="151.4" y="80.7" transform="rotate(-90 151.4 80.7)">1</text>
<text x="154.5" y="79.2">2</text>
<text x="10.4" y="85.9">B</text>
<text x="51.1" y="88.9">25</text>
<text x="78.3" y="88.9">6</text>
<text x="285.4" y="85.9">B</text>
<text x="51.1" y="91.4">23</text>
<text x="98.1" y="92.7">10</text>
<text x="98.6" y="95.2">9</text>
<text x="126" y="92.7">11</text>
<text x="126" y="95.2">12</text>
<text x="51.1" y="99.1">24</text>
<text x="51.1" y="96.5">18</text>
<text x="98.6" y="100.3">7</text>
<text x="98.6" y="97.8">8</text>
<text x="126" y="97.8">13</text>
<text x="126" y="100.3">15</text>
<text x="65.8" y="106.6" transform="rotate(-90 65.8 106.6)">29</text>
<text x="98.6" y="107.9">4</text>
<text x="98.6" y="105.4">5</text>
<text x="98.6" y="102.9">6</text>
<text x="126" y="102.9">16</text>
<text x="126" y="105.4">17</text>
<text x="126" y="107.9">18</text>
<text x="98.1" y="113">25</text>
<text x="98.6" y="110.5">3</text>
<text x="126" y="110.5">19</text>
<text x="98.1" y="118.1">21</text>
<text x="98.1" y="115.6">24</text>
<text x="98.1" y="120.6">23</text>
<text x="98.1" y="125.7">26</text>
<text x="98.6" y="123.2">2</text>
<text x="54.1" y="128.3">3</text>
<text x="98.1" y="128.3">27</text>
<text x="98.6" y="130.8">1</text>
<text x="204" y="129.5">1</text>
<text x="226.4" y="129.5">15</text>
<text x="10.4" y="135.9">C</text>
<text x="26.2" y="132.1">9</text>
<text x="41.4" y="132.1">8</text>
<text x="54.1" y="132.1">4</text>
<text x="54.1" y="135.9">5</text>
<text x="77" y="132.1">6</text>
<text x="98.1" y="135.9">20</text>
<text x="204" y="132.1">2</text>
<text x="204" y="134.6">3</text>
<text x="226.4" y="137.2">12</text>
<text x="226.4" y="134.6">13</text>
<text x="226.4" y="132.1">14</text>
<text x="285.4" y="135.9">C</text>
<text x="25.7" y="143.5">11</text>
<text x="40.9" y="143.5">10</text>
<text x="54.1" y="143.5">1</text>
<text x="98.1" y="138.4">22</text>
<text x="167.9" y="142.2">10</text>
<text x="168.4" y="138.4">9</text>
<text x="191.3" y="142.2">8</text>
<text x="204" y="142.2">6</text>
<text x="226.4" y="142.2">10</text>
<text x="226.4" y="139.7">11</text>
<text x="244.6" y="139.7">5</text>
<text x="259.9" y="139.7">6</text>
<text x="54.1" y="147.3">2</text>
<text x="76.5" y="147.3">12</text>
<text x="167.9" y="146">11</text>
<text x="204" y="147.3">4</text>
<text x="204" y="144.8">5</text>
<text x="226.8" y="147.3">7</text>
<text x="226.8" y="144.8">9</text>
<text x="53.6" y="151.1">13</text>
<text x="102.6" y="165" transform="rotate(-90 102.6 165)">10</text>
<text x="136.7" y="162.6">2</text>
<text x="151.9" y="162.6">1</text>
<text x="47.8" y="174">5</text>
<text x="59.4" y="169.6" transform="rotate(-90 59.4 169.6)">4</text>
<text x="70.6" y="174">2</text>
<text x="91" y="168.9">9</text>
<text x="113.3" y="174">11</text>
<text x="113.3" y="168.9">12</text>
<text x="70.6" y="179.1">3</text>
<text x="91" y="179.1">8</text>
<text x="10.4" y="185.9">D</text>
<text x="47.8" y="184.1">6</text>
<text x="102.6" y="185.4" transform="rotate(-90 102.6 185.4)">13</text>
<text x="285.4" y="185.9">D</text>
<text x="59.4" y="190" transform="rotate(-90 59.4 190)">1</text>
<text x="35" y="199.9">1</text>
<text x="85" y="199.9">2</text>
<text x="135" y="199.9">3</text>
<text x="185" y="199.9">4</text>
<text x="235" y="199.9">5</text>
<text x="285" y="199.9">6</text>
</g>
<g font-size="1.8" fill="#008484">
<text x="64.4" y="26.6">+5V</text>
<text x="110.4" y="31.4">VMEM</text>
<text x="55.6" y="41.5">D0</text>
<text x="66.7" y="40" transform="rotate(-90 66.7 40)">+5V</text>
<text x="72.9" y="41.5">A0</text>
<text x="104.3" y="37.8">U5</text>
<text x="55.6" y="46.6">D2</text>
<text x="55.6" y="44.1">D1</text>
<text x="72.9" y="44.1">A1</text>
<text x="72.9" y="46.6">A2</text>
<text x="55.6" y="51.7">D4</text>
<text x="55.6" y="49.1">D3</text>
<text x="72.9" y="49.1">A3</text>
<text x="72.9" y="51.7">A4</text>
<text x="55.6" y="54.2">D5</text>
<text x="55.6" y="56.8">D6</text>
<text x="55.6" y="59.3">D7</text>
<text x="72.9" y="54.2">A5</text>
<text x="72.9" y="56.8">A6</text>
<text x="72.9" y="59.3">A7</text>
<text x="147.2" y="56.8">VMEM</text>
<text x="22.5" y="64.7">+5V</text>
<text x="55.6" y="64.4">/M1</text>
<text x="72.9" y="61.8">A8</text>
<text x="72.9" y="64.4">A9</text>
<text x="24.4" y="70.8">C80</text>
<text x="55.6" y="69.5">/IORQ</text>
<text x="55.6" y="66.9">/MREQ</text>
<text x="71.9" y="69.5">A11</text>
<text x="71.9" y="66.9">A10</text>
<text x="148.4" y="66.1" transform="rotate(-90 148.4 66.1)">R6</text>
<text x="150.4" y="66.6" transform="rotate(-90 150.4 66.6)">10K</text>
<text x="22.3" y="74.3" transform="rotate(-90 22.3 74.3)">10K</text>
<text x="24.3" y="74.3" transform="rotate(-90 24.3 74.3)">R61</text>
<text x="26.7" y="75.9">?</text>
<text x="55.6" y="72">/RD</text>
<text x="55.6" y="74.5">/WR</text>
<text x="55.6" y="77.1">/RFSH</text>
<text x="71.9" y="72">A12</text>
<text x="71.9" y="74.5">A13</text>
<text x="71.9" y="77.1">A14</text>
<text x="144.9" y="75.3">Q1</text>
<text x="149.6" y="73.3" transform="rotate(-90 149.6 73.3)">D</text>
<text x="154.3" y="77.5">G</text>
<text x="55.6" y="82.2">/NMI</text>
<text x="71.9" y="79.6">A15</text>
<text x="104.2" y="82.2">62256</text>
<text x="149.6" y="80.8" transform="rotate(-90 149.6 80.8)">S</text>
<text x="162.7" y="80.5">R8</text>
<text x="162.7" y="78.4">1K</text>
<text x="170.9" y="83.6" transform="rotate(-90 170.9 83.6)">100K</text>
<text x="172.9" y="82.6" transform="rotate(-90 172.9 82.6)">R7</text>
<text x="55.6" y="89.8">/BUSRQ</text>
<text x="55.6" y="84.7">/INT</text>
<text x="68.8" y="84.7">/RESET</text>
<text x="71.6" y="89.8">CLK</text>
<text x="111.1" y="86">GND</text>
<text x="55.6" y="92.3">/BUSAK</text>
<text x="103.9" y="93.6">A0</text>
<text x="108.1" y="91.1">U6</text>
<text x="119.9" y="93.6">D0</text>
<text x="168.2" y="91.1">GND</text>
<text x="55.6" y="99.9">/WAIT</text>
<text x="55.6" y="97.4">/HALT</text>
<text x="103.9" y="101.2">A3</text>
<text x="103.9" y="98.7">A2</text>
<text x="103.9" y="96.1">A1</text>
<text x="119.9" y="96.1">D1</text>
<text x="119.9" y="98.7">D2</text>
<text x="119.9" y="101.2">D3</text>
<text x="45" y="106.4">GND</text>
<text x="66.7" y="102.1" transform="rotate(-90 66.7 102.1)">GND</text>
<text x="103.9" y="106.3">A5</text>
<text x="103.9" y="103.8">A4</text>
<text x="119.9" y="103.8">D4</text>
<text x="119.9" y="106.3">D5</text>
<text x="64.1" y="114">GND</text>
<text x="103.9" y="111.4">A7</text>
<text x="103.9" y="108.8">A6</text>
<text x="103.9" y="113.9">A8</text>
<text x="119.9" y="108.8">D6</text>
<text x="119.9" y="111.4">D7</text>
<text x="47.9" y="114.2">+5V</text>
<text x="103.9" y="119">A10</text>
<text x="103.9" y="116.5">A9</text>
<text x="50.2" y="123.8" transform="rotate(-90 50.2 123.8)">10K</text>
<text x="52.3" y="123.8" transform="rotate(-90 52.3 123.8)">R58</text>
<text x="103.9" y="124.1">A12</text>
<text x="103.9" y="121.5">A11</text>
<text x="35.8" y="130.5">U11D</text>
<text x="63.8" y="131.8">U14B</text>
<text x="103.9" y="131.7">VPP</text>
<text x="103.9" y="126.6">A13</text>
<text x="103.9" y="129.2">A14</text>
<text x="209.3" y="130.4">A0</text>
<text x="217.3" y="126.7">U8</text>
<text x="220.1" y="130.4">O0</text>
<text x="36.1" y="135.6">74HC04</text>
<text x="62.8" y="134.3">74HC10</text>
<text x="103.9" y="136.8">CE</text>
<text x="209.3" y="133">A1</text>
<text x="209.3" y="135.5">A2</text>
<text x="220.1" y="135.5">O2</text>
<text x="220.1" y="133">O1</text>
<text x="35.9" y="141.9">U11E</text>
<text x="103.9" y="139.3">OE</text>
<text x="109.9" y="141.9">27C256</text>
<text x="178.1" y="141.9">U14C</text>
<text x="209.3" y="143.1">E3</text>
<text x="220.1" y="143.1">O5</text>
<text x="220.1" y="140.6">O4</text>
<text x="220.1" y="138">O3</text>
<text x="254.3" y="138.1">U11C</text>
<text x="254.6" y="143.2">74HC04</text>
<text x="36.1" y="147">74HC04</text>
<text x="62.8" y="149.5">74HC10</text>
<text x="63.8" y="147">U14A</text>
<text x="177.1" y="144.5">74HC10</text>
<text x="209.3" y="148.2">E1</text>
<text x="209.3" y="145.7">E2</text>
<text x="220.1" y="148.2">O7</text>
<text x="220.1" y="145.7">O6</text>
<text x="216.1" y="153.3">74LS138</text>
<text x="58.1" y="161.2">+5V</text>
<text x="101.3" y="156.2">+5V</text>
<text x="138.7" y="161">U11A</text>
<text x="96.8" y="167.3">U16B</text>
<text x="125.4" y="165.6">R18</text>
<text x="126" y="163.5">47</text>
<text x="136.5" y="166.1">74HC04</text>
<text x="53.6" y="172.4">U16A</text>
<text x="80.9" y="171.9">R68</text>
<text x="81.6" y="169.9">47</text>
<text x="96.3" y="169.8">Q</text>
<text x="103.5" y="171.2" transform="rotate(-90 103.5 171.2)">Sd</text>
<text x="108.2" y="169.8">D</text>
<text x="143.1" y="171.1">10M</text>
<text x="143.2" y="173.2">R17</text>
<text x="37.7" y="177">R69</text>
<text x="38.4" y="174.9">47</text>
<text x="53.1" y="174.9">Q</text>
<text x="60.3" y="176.2" transform="rotate(-90 60.3 176.2)">Sd</text>
<text x="63.9" y="180">Cp</text>
<text x="65" y="174.9">D</text>
<text x="96.3" y="180">Q</text>
<text x="103.5" y="179.6" transform="rotate(-90 103.5 179.6)">Cd</text>
<text x="107.1" y="174.9">Cp</text>
<text x="134.1" y="177" transform="rotate(-90 134.1 177)">620</text>
<text x="136.1" y="177.1" transform="rotate(-90 136.1 177.1)">R15</text>
<text x="148.8" y="177.5">Y3</text>
<text x="53.1" y="185">Q</text>
<text x="60.3" y="184.7" transform="rotate(-90 60.3 184.7)">Cd</text>
<text x="92" y="182.4">74HC74</text>
<text x="105.1" y="185.4">+5V</text>
<text x="134.2" y="183.8">C34</text>
<text x="137.5" y="185.1">C26</text>
<text x="141.1" y="180">?</text>
<text x="146.7" y="185.1">7.15909</text>
<text x="157.1" y="183.8">C21</text>
<text x="48.8" y="187.5">74HC74</text>
<text x="61.9" y="190.4">+5V</text>
<text x="134" y="188.9">?</text>
<text x="156.8" y="188.9">?</text>
<text x="131.4" y="195.3">GND</text>
<text x="154.3" y="195.3">GND</text>
</g>
<g font-size="1.8" fill="#840084">
<text x="140.5" y="77.2">2N7008</text>
<text x="141.6" y="79.1">TO-92</text>
</g>
<g font-size="1.4">
<text x="47" y="40.6">D0</text>
<text x="81.3" y="40.6">A0</text>
<text x="97.8" y="40.6">A0</text>
<text x="47" y="43.2">D1</text>
<text x="47" y="45.7">D2</text>
<text x="81.3" y="43.2">A1</text>
<text x="81.3" y="45.7">A2</text>
<text x="97.8" y="43.2">A1</text>
<text x="97.8" y="45.7">A2</text>
<text x="47" y="48.3">D3</text>
<text x="47" y="50.8">D4</text>
<text x="47" y="53.3">D5</text>
<text x="81.3" y="48.3">A3</text>
<text x="81.3" y="50.8">A4</text>
<text x="81.3" y="53.3">A5</text>
<text x="97.8" y="48.3">A3</text>
<text x="97.8" y="50.8">A4</text>
<text x="97.8" y="53.3">A5</text>
<text x="47" y="55.9">D6</text>
<text x="47" y="58.4">D7</text>
<text x="81.3" y="55.9">A6</text>
<text x="81.3" y="58.4">A7</text>
<text x="97.8" y="55.9">A6</text>
<text x="97.8" y="58.4">A7</text>
<text x="81.3" y="61">A8</text>
<text x="81.3" y="63.5">A9</text>
<text x="97.8" y="61">A8</text>
<text x="97.8" y="63.5">A9</text>
<text x="81.3" y="66">A10</text>
<text x="81.3" y="68.6">A11</text>
<text x="81.3" y="71.1">A12</text>
<text x="97.8" y="66">A10</text>
<text x="97.8" y="68.6">A11</text>
<text x="97.8" y="71.1">A12</text>
<text x="81.3" y="73.7">A13</text>
<text x="81.3" y="76.2">A14</text>
<text x="97.8" y="73.7">A13</text>
<text x="97.8" y="76.2">A14</text>
<text x="81.3" y="78.7">A15</text>
<text x="92.7" y="92.7">A0</text>
<text x="92.7" y="95.2">A1</text>
<text x="130.8" y="92.7">D0</text>
<text x="130.8" y="95.2">D1</text>
<text x="92.7" y="97.8">A2</text>
<text x="92.7" y="100.3">A3</text>
<text x="130.8" y="97.8">D2</text>
<text x="130.8" y="100.3">D3</text>
<text x="92.7" y="102.9">A4</text>
<text x="92.7" y="105.4">A5</text>
<text x="92.7" y="107.9">A6</text>
<text x="130.8" y="102.9">D4</text>
<text x="130.8" y="105.4">D5</text>
<text x="130.8" y="107.9">D6</text>
<text x="92.7" y="110.5">A7</text>
<text x="92.7" y="113">A8</text>
<text x="130.8" y="110.5">D7</text>
<text x="92.7" y="115.6">A9</text>
<text x="92.7" y="118.1">A10</text>
<text x="92.7" y="120.6">A11</text>
<text x="92.7" y="123.2">A12</text>
<text x="92.7" y="125.7">A13</text>
<text x="92.7" y="128.3">A14</text>
<text x="198.1" y="129.5">A4</text>
<text x="198.1" y="132.1">A5</text>
<text x="198.1" y="134.6">A6</text>
<text x="198.1" y="137.2">A7</text>
</g>
<g font-size="1.4" fill="#840000">
<text x="100.8" y="40.6">10</text>
<text x="112.8" y="38.5" transform="rotate(-90 112.8 38.5)">28</text>
<text x="123.7" y="40.6">11 D0</text>
<text x="101.2" y="45.7">8</text>
<text x="101.2" y="43.2">9</text>
<text x="123.7" y="43.2">12 D1</text>
<text x="123.7" y="45.7">13 D2</text>
<text x="101.2" y="53.3">5</text>
<text x="101.2" y="50.8">6</text>
<text x="101.2" y="48.3">7</text>
<text x="123.7" y="48.3">15 D3</text>
<text x="123.7" y="50.8">16 D4</text>
<text x="123.7" y="53.3">17 D5</text>
<text x="101.2" y="58.4">3</text>
<text x="101.2" y="55.9">4</text>
<text x="123.7" y="55.9">18 D6</text>
<text x="123.7" y="58.4">19 D7</text>
<text x="41.7" y="64.2">/M1</text>
<text x="100.8" y="63.5">24</text>
<text x="100.8" y="61">25</text>
<text x="123.7" y="62.2">22</text>
<text x="123.7" y="64.8">27</text>
<text x="130.2" y="65.5">/WR</text>
<text x="130.2" y="63">/RD</text>
<text x="39.5" y="66.8">/MREQ</text>
<text x="40.1" y="69.3">/IORQ</text>
<text x="41.4" y="71.9">/RD</text>
<text x="100.8" y="66">21</text>
<text x="100.8" y="68.6">23</text>
<text x="101.2" y="71.1">2</text>
<text x="123.7" y="68.6">20</text>
<text x="41.1" y="74.4">/WR</text>
<text x="100.8" y="73.7">26</text>
<text x="101.2" y="76.2">1</text>
<text x="89.3" y="79.5">A15</text>
<text x="112.8" y="80.4" transform="rotate(-90 112.8 80.4)">14</text>
<text x="173.4" y="78.2">/RESET</text>
<text x="41.2" y="84.6">/INT</text>
<text x="84.5" y="84.6">/RESET</text>
<text x="84.5" y="89.6">CLK</text>
<text x="236.6" y="130.3">/PIO_CE</text>
<text x="15.9" y="132.8">A15</text>
<text x="236.6" y="132.8">/CTC_CE</text>
<text x="236.6" y="135.4">/DART_CE</text>
<text x="236.6" y="137.9">/RTC_CE</text>
<text x="89.7" y="139.2">/RD</text>
<text x="158" y="139.2">/WR</text>
<text x="236.6" y="143">/MODEM_RD</text>
<text x="268.4" y="140.4">MODEM_ALE</text>
<text x="16.4" y="144.2">/MREQ</text>
<text x="158.3" y="146.8">/RD</text>
<text x="192.3" y="148.1">/IORQ</text>
<text x="236.6" y="145.5">/MODEM_WR</text>
<text x="15.9" y="151.9">A15</text>
<text x="74" y="169.6">CLK</text>
<text x="29.7" y="174.7">CLK/2</text>
</g>
<g font-size="1.4" fill="#008484">
<text x="103.9" y="41.4">A0</text>
<text x="120.4" y="41.4">D0</text>
<text x="103.9" y="46.5">A2</text>
<text x="103.9" y="43.9">A1</text>
<text x="113.5" y="42.4" transform="rotate(-90 113.5 42.4)">VCC</text>
<text x="120.4" y="43.9">D1</text>
<text x="120.4" y="46.5">D2</text>
<text x="103.9" y="51.6">A4</text>
<text x="103.9" y="49">A3</text>
<text x="120.4" y="49">D3</text>
<text x="120.4" y="51.6">D4</text>
<text x="103.9" y="59.2">A7</text>
<text x="103.9" y="56.6">A6</text>
<text x="103.9" y="54.1">A5</text>
<text x="120.4" y="54.1">D5</text>
<text x="120.4" y="56.6">D6</text>
<text x="120.4" y="59.2">D7</text>
<text x="103.9" y="64.3">A9</text>
<text x="103.9" y="61.7">A8</text>
<text x="119.9" y="65.5">WE</text>
<text x="120.1" y="63">OE</text>
<text x="103.9" y="71.9">A12</text>
<text x="103.9" y="66.8">A10</text>
<text x="103.9" y="69.3">A11</text>
<text x="120.2" y="69.3">CS</text>
<text x="103.9" y="77">A14</text>
<text x="103.9" y="74.4">A13</text>
<text x="113.5" y="78" transform="rotate(-90 113.5 78)">GND</text>
</g>
<g font-size="1.4" fill="#0000c2">
<text x="139.7" y="47.6">VMEM is supplied from a diode-OR</text>
<text x="139.7" y="49.1">of the 3V lithium cell at B1 and +5V.</text>
<text x="139.7" y="50.6">RAM contents are always retained</text>
<text x="139.7" y="52.1">when power is off, so watch those</text>
<text x="139.7" y="53.6">uninitialized variables.</text>
<text x="160" y="66.4">/RESET is generated from the</text>
<text x="160" y="67.9">L387A regulator's reset output</text>
<text x="160" y="69.4">(U27 pin 2) if +5V is not stable.</text>
<text x="160" y="70.9">Q1 prevents the RAM from being</text>
<text x="160" y="72.4">written with garbage when +5V</text>
<text x="160" y="73.9">is coming up or going down.</text>
<text x="73.7" y="166.6">3.57954MHz</text>
</g>
</svg>
